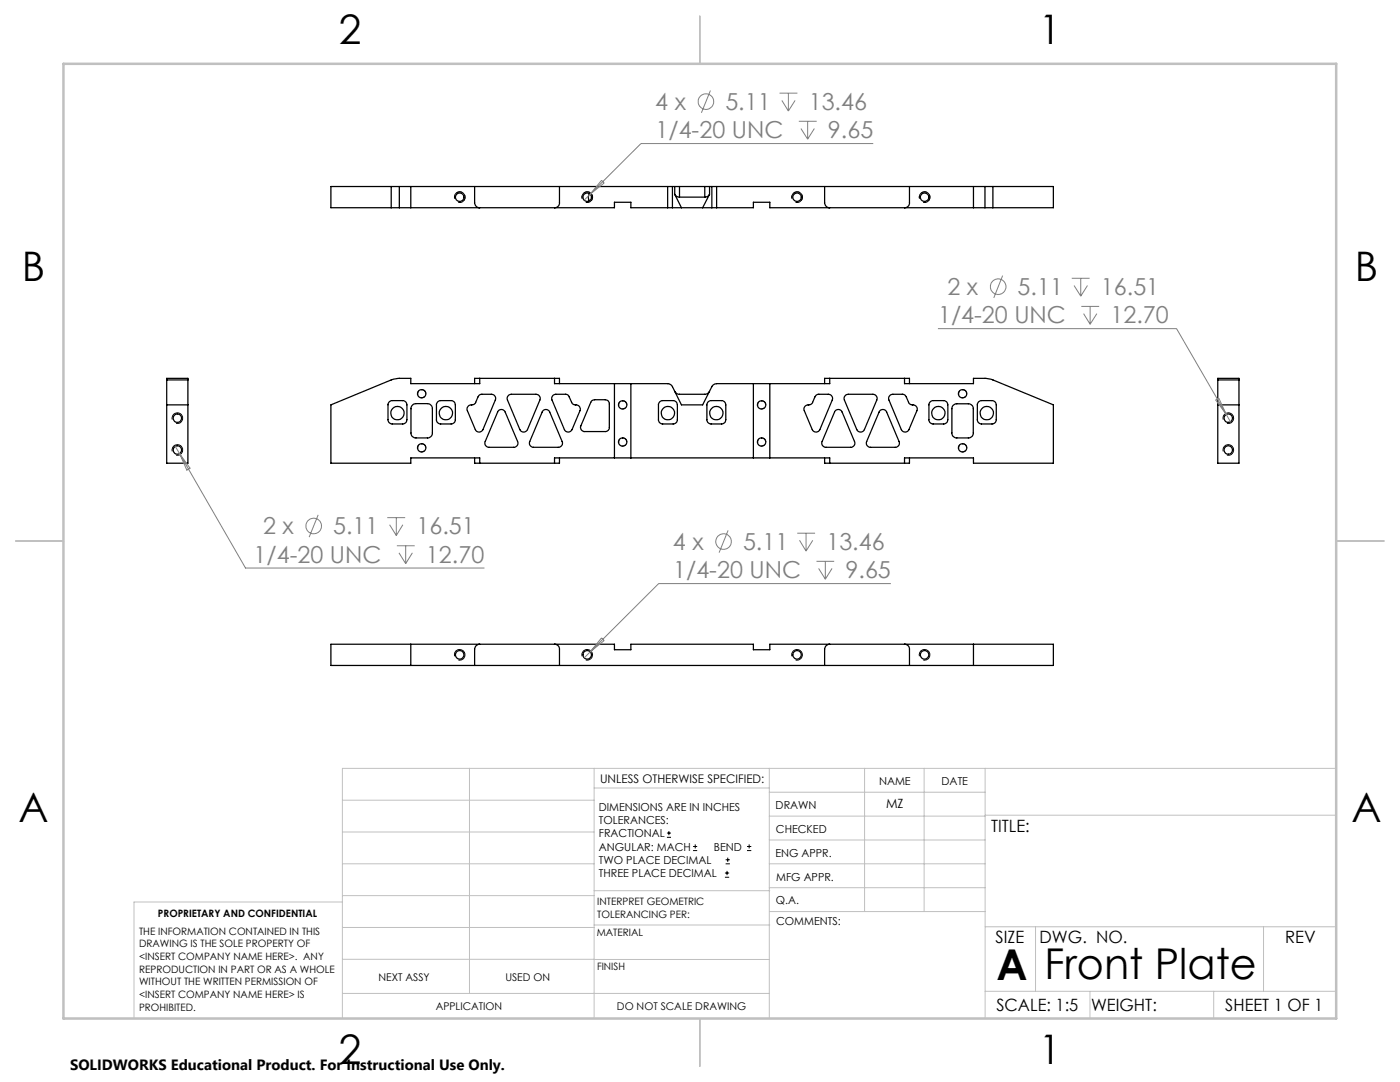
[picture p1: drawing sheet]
<svg xmlns="http://www.w3.org/2000/svg" width="279mm" height="216mm" viewBox="0 0 279 216" stroke-linecap="round" stroke-linejoin="round" font-family="sans-serif">
<g fill="none" stroke="#000" stroke-width=".25">
<path d="M78.1 37.2h1.6M78.1 37.2h-12.1v4.3h12.1M78.1 37.2v4.3M79.7 37.2h53.5M79.7 37.2v4.3M82 37.2v4.3M94.7 37.2v3.3a1.02 1.02 0 0 0 1 1M111.7 37.2v3.3a.96 .96 0 0 1-1 1M117.6 38.6l-.2 .7 .2 .8M133.2 37.2h1M133.2 37.2v4.3M134.2 37.2h.5"/>
<path d="M134.2 37.2v4.3M134.7 38.8l.3 .4 .6 .1M134.7 37.2h.9M134.7 37.2v1.6M134.7 38.8l1.3 2.7M135.6 37.2h5.1M135.6 39.3h5.1M135.6 37.2v2.1M140.7 37.2h.9M140.7 37.2v2.1M141.6 38.8l-.4 .4-.5 .1M141.6 37.2h.5"/>
<path d="M141.6 38.8l-1.4 2.7M141.6 37.2v1.6M142.1 37.2h.9M142.1 37.2v4.3M143 37.2h53.6M143 37.2v4.3M164.6 37.2v3.3a1.02 1.02 0 0 0 1 1M181.5 37.2v3.3a.96 .96 0 0 1-1 1M194.3 37.2v4.3M196.6 37.2h1.6M196.6 37.2v4.3M198.2 37.2h12v4.3h-12"/>
<path d="M198.2 37.2v4.3M78.1 41.5h1.6M79.7 41.5h42.9v-1.1h3.3v1.1h7.3M133.2 41.5h1M134.2 41.5h7.9M142.1 41.5h.9M143 41.5h7.4v-1.1h3.2v1.1h43M196.6 41.5h1.6M33.3 75.8v-.3h4.2v.3M33.3 75.8v16.6h4.2v-16.6M33.3 75.8h4.2M95.7 75.5v1.1h-13.7v-1.1h-2.5l-.8 .1-12.7 5.2v11.6h16v-1h13.7v1"/>
<path d="M95.7 75.5h-1v1.1M95.7 75.5h15M101.5 78.9l.5-.2h5a.84 .84 0 0 1 .7 1.1l-2.4 5.9a.83 .83 0 0 1-.8 .5 .83 .83 0 0 1-.7-.5l-2.6-6.1v-.4zM110.4 78.9l.5-.2h2a.76 .76 0 0 1 .7 .5l.5 1.2 .5 .4a.97 .97 0 0 1 1.1 1.2l-1.5 3.7a.83 .83 0 0 1-.8 .5 .83 .83 0 0 1-.8-.5l-2.5-6.1v-.4zM110.7 75.5v1.1h22.5a1.12 1.12 0 0 1 1 .6l1.8 3.6h4.2l1.9-3.6a1.12 1.12 0 0 1 .9-.6h22.6v-1.1M110.7 75.5h1v1.1M118.1 80l.6-.2h2.1a.79 .79 0 0 1 .8 .8v4.7a.78 .78 0 0 1-.8 .8h-4.1a.81 .81 0 0 1-.8-1.1zM122.6 76.6v14.8M125.9 76.6v14.8M134.7 78.1l.3 .4 .4 .2h5.4l.4-.2 .4-.4M150.4 76.6v14.8M153.6 76.6v14.8"/>
<path d="M165.6 75.5h-1v1.1M165.6 75.5h14.9M168.7 78.9l.6-.2h4.9a.84 .84 0 0 1 .8 1.1l-2.5 5.9a.83 .83 0 0 1-.8 .5 .83 .83 0 0 1-.7-.5l-2.5-6.1v-.4zM177.6 78.9l.6-.2h2.2l.5 .5 .5 1.3 .5 .3a.96 .96 0 0 1 1.1 1.2l-1.6 3.7a.83 .83 0 0 1-.8 .5 .83 .83 0 0 1-.7-.5l-2.6-6.1 .1-.4zM180.5 75.5v1.1h13.8v-1.1h2.5l.8 .1 12.6 5.2v11.6h-15.9v-1h-13.8v1M180.5 75.5h1v1.1M243 75.8v-.3h4.3v.3M243 75.8v16.6h4.3v-16.6M243 75.8h4.3M33.3 80.8h4.2M77.7 80.2l.4-.3h2.3a.84 .84 0 0 1 .8 .9v2.9a.84 .84 0 0 1-.8 .9h-2.1a.84 .84 0 0 1-.9-.9v-3.1zM82.4 80.7l.6-.2h2.3a1.02 1.02 0 0 1 1 1.1v4.8a.96 .96 0 0 1-1 1h-2.3a.96 .96 0 0 1-1-1v-5z"/>
<path d="M87.3 80.2l.5-.3h2.2a.84 .84 0 0 1 .9 .9v2.9a.84 .84 0 0 1-.9 .9h-2.1a.84 .84 0 0 1-.8-.9v-3.1zM93.5 81l1-.3 .3-.2 .6-1.3 .4-.5h2.3a.84 .84 0 0 1 .7 1.1l-2.4 5.9a.83 .83 0 0 1-.8 .5 .83 .83 0 0 1-.7-.5l-1.7-4v-.3zM94.7 91.4v1h1M95.7 92.4h15M99.4 82l.6-.3 .7 .3 2.6 6.1a.82 .82 0 0 1-.8 1.2h-4.9a.82 .82 0 0 1-.8-1.2zM108.3 82l.6-.3 .7 .3 2.6 6.1a.82 .82 0 0 1-.8 1.2h-4.9a.82 .82 0 0 1-.8-1.2zM110.7 92.4v-1h54.9v1M111.7 91.4v1h-1M131.7 80.2l.4-.3h2.2a.84 .84 0 0 1 .9 .9v2.9a.84 .84 0 0 1-.9 .9h-2a.84 .84 0 0 1-.9-.9v-3.1zM141.3 80.2l.4-.3h2.3a.84 .84 0 0 1 .9 .9v2.9a.84 .84 0 0 1-.9 .9h-2.1a.84 .84 0 0 1-.8-.9v-3.1zM160.7 81l1.1-.3 .3-.2 .5-1.3 .5-.5h2.2a.84 .84 0 0 1 .8 1.1l-2.5 5.9a.83 .83 0 0 1-.7 .5 .83 .83 0 0 1-.8-.5l-1.7-4 .1-.3zM164.6 91.4v1h1"/>
<path d="M165.6 92.4h14.9M166.7 82l.6-.3a.76 .76 0 0 1 .8 .5l2.4 5.9a.82 .82 0 0 1-.7 1.2h-4.9a.82 .82 0 0 1-.8-1.2zM175.5 82l.7-.3a.76 .76 0 0 1 .8 .5l2.4 5.9a.82 .82 0 0 1-.8 1.2h-4.9a.82 .82 0 0 1-.7-1.2zM181.5 91.4v1h-1M185.6 80.2l.5-.3h2.2a.84 .84 0 0 1 .9 .9v2.9a.84 .84 0 0 1-.9 .9h-2.1a.84 .84 0 0 1-.8-.9v-3.1zM190.3 80.9l.4-.3h2.6a.96 .96 0 0 1 .9 1v4.8a.96 .96 0 0 1-.9 1h-2.3a.96 .96 0 0 1-1-1v-5zM195.3 80.2l.4-.3h2.3a.84 .84 0 0 1 .8 .9v2.9a.84 .84 0 0 1-.8 .9h-2.1a.84 .84 0 0 1-.8-.9v-3.1zM243 80.8h4.3M66 128.6h56.6v1h3.3v-1h24.5v1h3.2v-1h56.6v4.2h-144.2zM82 128.6v4.2M95.7 128.6a1.02 1.02 0 0 0-1 .9v3.3M110.7 128.6a.96 .96 0 0 1 1 .9v3.3"/>
<path d="M165.6 128.6a1.02 1.02 0 0 0-1 .9v3.3M180.5 128.6a.96 .96 0 0 1 1 .9v3.3M194.3 128.6v4.2"/>
<circle cx="91.8" cy="39.4" r=".85"/>
<circle cx="117.2" cy="39.4" r=".84"/>
<circle cx="159.1" cy="39.4" r=".84"/>
<circle cx="184.5" cy="39.4" r=".85"/>
<circle cx="84.2" cy="78.6" r=".83"/>
<circle cx="192.1" cy="78.6" r=".83"/>
<circle cx="35.4" cy="83.4" r=".84"/>
<circle cx="35.4" cy="89.8" r=".84"/>
<circle cx="79.3" cy="82.4" r="1.33"/>
<circle cx="84.2" cy="89.4" r=".83"/>
<circle cx="89" cy="82.4" r="1.33"/>
<circle cx="124.3" cy="88.2" r=".83"/>
<circle cx="124.3" cy="80.8" r=".83"/>
<circle cx="133.3" cy="82.4" r="1.33"/>
<circle cx="143" cy="82.4" r="1.33"/>
<circle cx="152" cy="80.8" r=".83"/>
<circle cx="152" cy="88.2" r=".83"/>
<circle cx="187.3" cy="82.4" r="1.33"/>
<circle cx="192.1" cy="89.4" r=".83"/>
<circle cx="196.9" cy="82.4" r="1.33"/>
<circle cx="245.1" cy="83.4" r=".84"/>
<circle cx="245.1" cy="89.8" r=".84"/>
<circle cx="91.7" cy="130.7" r=".86"/>
<circle cx="117.2" cy="130.7" r=".85"/>
<circle cx="159.1" cy="130.7" r=".85"/>
<circle cx="184.5" cy="130.7" r=".85"/>
</g>
<g fill="none" stroke="#808080" stroke-width=".2">
<path d="M141.8 18.1l-1.8 4.4M155.6 18.6h3.5M157.3 18.6v3.6M120.1 36l.5 .5-2.8 2.2zM156 20l1.3 2.2M158.7 20l-1.4 2.2M159.4 24.2h3.6M159.8 25.6l1.4 2.2M161.2 24.2v3.6M162.5 25.6l-1.3 2.2M174.3 28.6h-46.4l-11.3 11.3M200.1 55l-1.8 4.4"/>
<path d="M213.9 55.5h3.6M214.3 57l1.4 2.1M215.7 55.5v3.6M217 57l-1.3 2.1M187.2 65.6h47.6l9.9 17.1M215.8 61.1h3.6M216.3 62.6l1.3 2.1M217.6 61.1v3.6M218.9 62.6l-1.3 2.1M242.6 79.8l.6-.4 1.5 3.3zM35 89l.8 1.5M35.8 90.5l13.2 22.8h47.6"/>
<path d="M35.8 90.5l2.1 2.9-.6 .4zM244.7 82.7l.9 1.5M63.5 102.7l-1.8 4.5M77.3 103.3h3.6M77.8 104.7l1.3 2.2M79.1 103.3v3.6M79.2 108.9h3.6M79.6 110.3l1.4 2.2M80.4 104.7l-1.3 2.2M81 108.9v3.6M82.3 110.3l-1.3 2.2M145.3 105.8l-1.8 4.5"/>
<path d="M159.1 106.4h3.6M159.6 107.8l1.3 2.2M160.9 106.4v3.6M162.2 107.8l-1.3 2.2M162.9 112h3.6M163.4 113.4l1.3 2.2M164.7 112v3.6M166.1 113.4l-1.4 2.2M177.8 116.5h-46.4l-14.8 14.8M120.1 127.3l.5 .5-2.8 2.3z"/>
<circle cx="140.9" cy="20.3" r="1.55"/>
<circle cx="199.2" cy="57.2" r="1.55"/>
<circle cx="62.6" cy="105" r="1.56"/>
<circle cx="144.4" cy="108.1" r="1.55"/>
</g>
<g fill="none" stroke="#000" stroke-width=".2">
<path d="M90.7 39.6a1.05 1.05 0 0 1 1-1.3 1.05 1.05 0 0 1 1.1 1.1 1.05 1.05 0 0 1-1.3 1M116.2 39.6a1.05 1.05 0 0 1 .9-1.3 1.05 1.05 0 0 1 1.1 1.1 1.05 1.05 0 0 1-1.3 1M158 39.6a1.05 1.05 0 0 1 1-1.3 1.05 1.05 0 0 1 1.1 1.1 1.05 1.05 0 0 1-1.3 1M183.5 39.6a1.06 1.06 0 0 1 .9-1.3 1.06 1.06 0 0 1 1.2 1.1 1.06 1.06 0 0 1-1.3 1M34.4 90.1a1.06 1.06 0 0 1 .9-1.4 1.06 1.06 0 0 1 1.1 1.1 1.06 1.06 0 0 1-1.3 1M34.4 83.7a1.06 1.06 0 0 1 .9-1.3 1.06 1.06 0 0 1 1.1 1.1 1.06 1.06 0 0 1-1.3 1M244.1 83.7a1.05 1.05 0 0 1 .9-1.3 1.05 1.05 0 0 1 1.2 1.1 1.05 1.05 0 0 1-1.3 1M244.1 90.1a1.05 1.05 0 0 1 .9-1.4 1.05 1.05 0 0 1 1.2 1.2 1.05 1.05 0 0 1-1.3 .9M90.7 131a1.05 1.05 0 0 1 1-1.4 1.05 1.05 0 0 1 1.1 1.2 1.05 1.05 0 0 1-1.3 .9M116.2 131a1.05 1.05 0 0 1 .9-1.4 1.05 1.05 0 0 1 1.1 1.2 1.05 1.05 0 0 1-1.3 .9M158 131a1.05 1.05 0 0 1 1-1.4 1.05 1.05 0 0 1 1.1 1.2 1.05 1.05 0 0 1-1.3 .9M183.5 131a1.06 1.06 0 0 1 .9-1.4 1.06 1.06 0 0 1 1.2 1.1 1.06 1.06 0 0 1-1.3 1"/>
<path d="M133.1 167.1h.8M133.1 166.2h.8M133.5 165.8v.9M138.3 169.7h.8M138.3 168.9h.8M138.7 168.5v.8M144.7 175h.8M144.7 174.2h.8M144.8 172.4h.9M144.8 171.6h.9M145.1 173.8v.8M145.2 171.1v.9"/>
<path d="M149.1 169.7h.8M149.1 168.9h.8M149.5 168.5v.8"/>
</g>
<path d="M84 79.3a.8 .8 0 0 0 1-.7 .8 .8 0 0 0-.9-.8 .8 .8 0 0 0-.7 1M191.9 79.3a.8 .8 0 0 0 1-.7 .8 .8 0 0 0-.8-.8 .8 .8 0 0 0-.8 1M84 90.1a.8 .8 0 0 0 1-.7 .8 .8 0 0 0-.9-.9 .8 .8 0 0 0-.7 1.1M124.1 89a.8 .8 0 0 0 1-.7 .8 .8 0 0 0-.9-.9 .8 .8 0 0 0-.7 1M124.1 81.6a.8 .8 0 0 0 1-.8 .8 .8 0 0 0-.9-.8 .8 .8 0 0 0-.7 1M151.8 89a.8 .8 0 0 0 1-.7 .8 .8 0 0 0-.9-.9 .8 .8 0 0 0-.7 1M151.8 81.6a.8 .8 0 0 0 1-.8 .8 .8 0 0 0-.9-.8 .8 .8 0 0 0-.7 1M191.9 90.1a.8 .8 0 0 0 1-.7 .8 .8 0 0 0-.8-.9 .8 .8 0 0 0-.8 1.1" fill="none" stroke="#000" stroke-width=".2" stroke-dasharray="1.3 .6" stroke-dashoffset=".4" stroke-linecap="butt"/>
<path d="M91.5 40.4a1.06 1.06 0 0 0 1.3-1 1.06 1.06 0 0 0-1.1-1.1 1.06 1.06 0 0 0-1 1.3M116.9 40.4a1.06 1.06 0 0 0 1.4-1 1.06 1.06 0 0 0-1.2-1.1 1.06 1.06 0 0 0-.9 1.3M158.8 40.4a1.06 1.06 0 0 0 1.3-1 1.06 1.06 0 0 0-1.1-1.1 1.06 1.06 0 0 0-.9 1.3M184.3 40.4a1.06 1.06 0 0 0 1.3-1 1.06 1.06 0 0 0-1.2-1.1 1.06 1.06 0 0 0-.9 1.3" fill="none" stroke="#000" stroke-width=".2" stroke-dasharray="1.3 .6" stroke-dashoffset=".7" stroke-linecap="butt"/>
<g fill="none" stroke="#c0c0c0" stroke-width=".2">
<path d="M68.3 159.7h50.3M93.7 153.3v44.9M118.6 153.3v49.9M118.6 157.2h34.9M153.5 153.3v49.9M153.5 158.1h43.1M172.5 153.3v28.6M184.4 153.3v28.6M196.6 153.3v49.9M266.7 153.3h-198.4v49.9M68.3 178.7h50.3M68.3 172.4h50.3"/>
<path d="M68.3 166h50.3M68.3 180h-41.6v23.2M118.6 177.7h35M153.5 167.6h43.1M153.5 162.8h43.1M153.5 172.4h43.1M153.5 177.1h43.1M196.6 162.7h70.1M68.3 198.2h85.2M68.3 191.4l85.2 .1M68.3 185.1h50.3M118.6 184.6h35"/>
<path d="M153.6 181.9h43M196.6 197.8h70.1M196.6 184.9h70.1M206.7 184.9v12.9M217.5 197.8v5.4M242.2 197.8v5.4M252.2 184.9v12.9"/>
</g>
<path d="M139.7 3.2v9.5M3.1 107.9h9.6M266.7 107.9h9.5M139.7 203.2v9.6" fill="none" stroke="#c0c0c0" stroke-width=".25"/>
<path d="M12.7 12.7h254v190.5h-254z" fill="none" stroke="#c0c0c0" stroke-width=".5"/>
<g font-size="8.5">
<text x="198.9" y="195.5">A</text>
<text x="208.4" y="195.4">Front Plate</text>
</g>
<g font-size="8.1">
<text x="67.6" y="8.9">2</text>
<text x="207.3" y="8.9">1</text>
<text x="4.4" y="56.1">B</text>
<text x="270.4" y="56.1">B</text>
<text x="3.7" y="164.1">A</text>
<text x="269.7" y="164.1">A</text>
<text x="67.6" y="212.4">2</text>
<text x="207.3" y="212.4">1</text>
</g>
<g font-size="4.7" fill="#808080">
<text x="130.8" y="22">4 x</text>
<text x="144.8" y="22">5.11</text>
<text x="161.4" y="22">13.46</text>
<text x="130.8" y="27.6">1/4-20 UNC</text>
<text x="165.2" y="27.6">9.65</text>
<text x="189.1" y="58.9">2 x</text>
<text x="203.1" y="58.9">5.11</text>
<text x="219.7" y="58.9">16.51</text>
<text x="187.2" y="64.5">1/4-20 UNC</text>
<text x="221.6" y="64.5">12.70</text>
<text x="52.5" y="106.7">2 x</text>
<text x="66.5" y="106.7">5.11</text>
<text x="83.1" y="106.7">16.51</text>
<text x="50.6" y="112.3">1/4-20 UNC</text>
<text x="85" y="112.3">12.70</text>
<text x="134.3" y="109.8">4 x</text>
<text x="148.3" y="109.8">5.11</text>
<text x="164.9" y="109.8">13.46</text>
<text x="134.3" y="115.4">1/4-20 UNC</text>
<text x="168.8" y="115.4">9.65</text>
</g>
<g font-size="3.4">
<text x="197.8" y="166">TITLE:</text>
<text x="198.7" y="188.1">SIZE</text>
<text x="207.5" y="188.1">DWG. NO.</text>
<text x="256.5" y="188.2">REV</text>
<text x="198.8" y="201.7">SCALE: 1:5</text>
<text x="217.7" y="201.8">WEIGHT:</text>
<text x="244.5" y="201.7">SHEET 1 OF 1</text>
</g>
<text font-size="3" x="14" y="213.5">SOLIDWORKS Educational Product. For Instructional Use Only.</text>
<text font-size="2.5" x="176.8" y="161.3">MZ</text>
<text font-size="2.4" x="119.8" y="156.2">UNLESS OTHERWISE SPECIFIED:</text>
<g font-size="2.2">
<text x="119.5" y="161.8">DIMENSIONS ARE IN INCHES</text>
<text x="154.8" y="161.4">DRAWN</text>
<text x="175.4" y="156.6">NAME</text>
<text x="187.9" y="156.7">DATE</text>
<text x="119.5" y="164.4">TOLERANCES:</text>
<text x="119.5" y="167.1">FRACTIONAL</text>
<text x="154.9" y="166.3">CHECKED</text>
<text x="119.5" y="169.7">ANGULAR: MACH</text>
<text x="119.5" y="172.4">TWO PLACE DECIMAL</text>
<text x="142.5" y="169.7">BEND</text>
<text x="154.8" y="170.9">ENG APPR.</text>
<text x="119.5" y="175">THREE PLACE DECIMAL</text>
<text x="154.9" y="175.7">MFG APPR.</text>
<text x="154.9" y="180.4">Q.A.</text>
<text x="154.9" y="184.6">COMMENTS:</text>
</g>
<g font-size="2.1">
<text x="75.5" y="195.7">NEXT ASSY</text>
<text x="100.9" y="195.7">USED ON</text>
<text x="86.9" y="201.5">APPLICATION</text>
<text x="123.1" y="201.6">DO NOT SCALE DRAWING</text>
</g>
<g font-size="2">
<text x="31.5" y="182.9">PROPRIETARY AND CONFIDENTIAL</text>
<text x="119.2" y="180.6">INTERPRET GEOMETRIC</text>
<text x="119.2" y="183.1">TOLERANCING PER:</text>
<text x="27.8" y="186.5">THE INFORMATION CONTAINED IN THIS</text>
<text x="27.8" y="189">DRAWING IS THE SOLE PROPERTY OF</text>
<text x="27.8" y="191.6">&lt;INSERT COMPANY NAME HERE&gt;. ANY</text>
<text x="119.1" y="186.7">MATERIAL</text>
<text x="27.8" y="194.1">REPRODUCTION IN PART OR AS A WHOLE</text>
<text x="27.8" y="196.6">WITHOUT THE WRITTEN PERMISSION OF</text>
<text x="119.1" y="193.5">FINISH</text>
<text x="27.8" y="199.1">&lt;INSERT COMPANY NAME HERE&gt; IS</text>
<text x="27.8" y="201.7">PROHIBITED.</text>
</g>
</svg>
